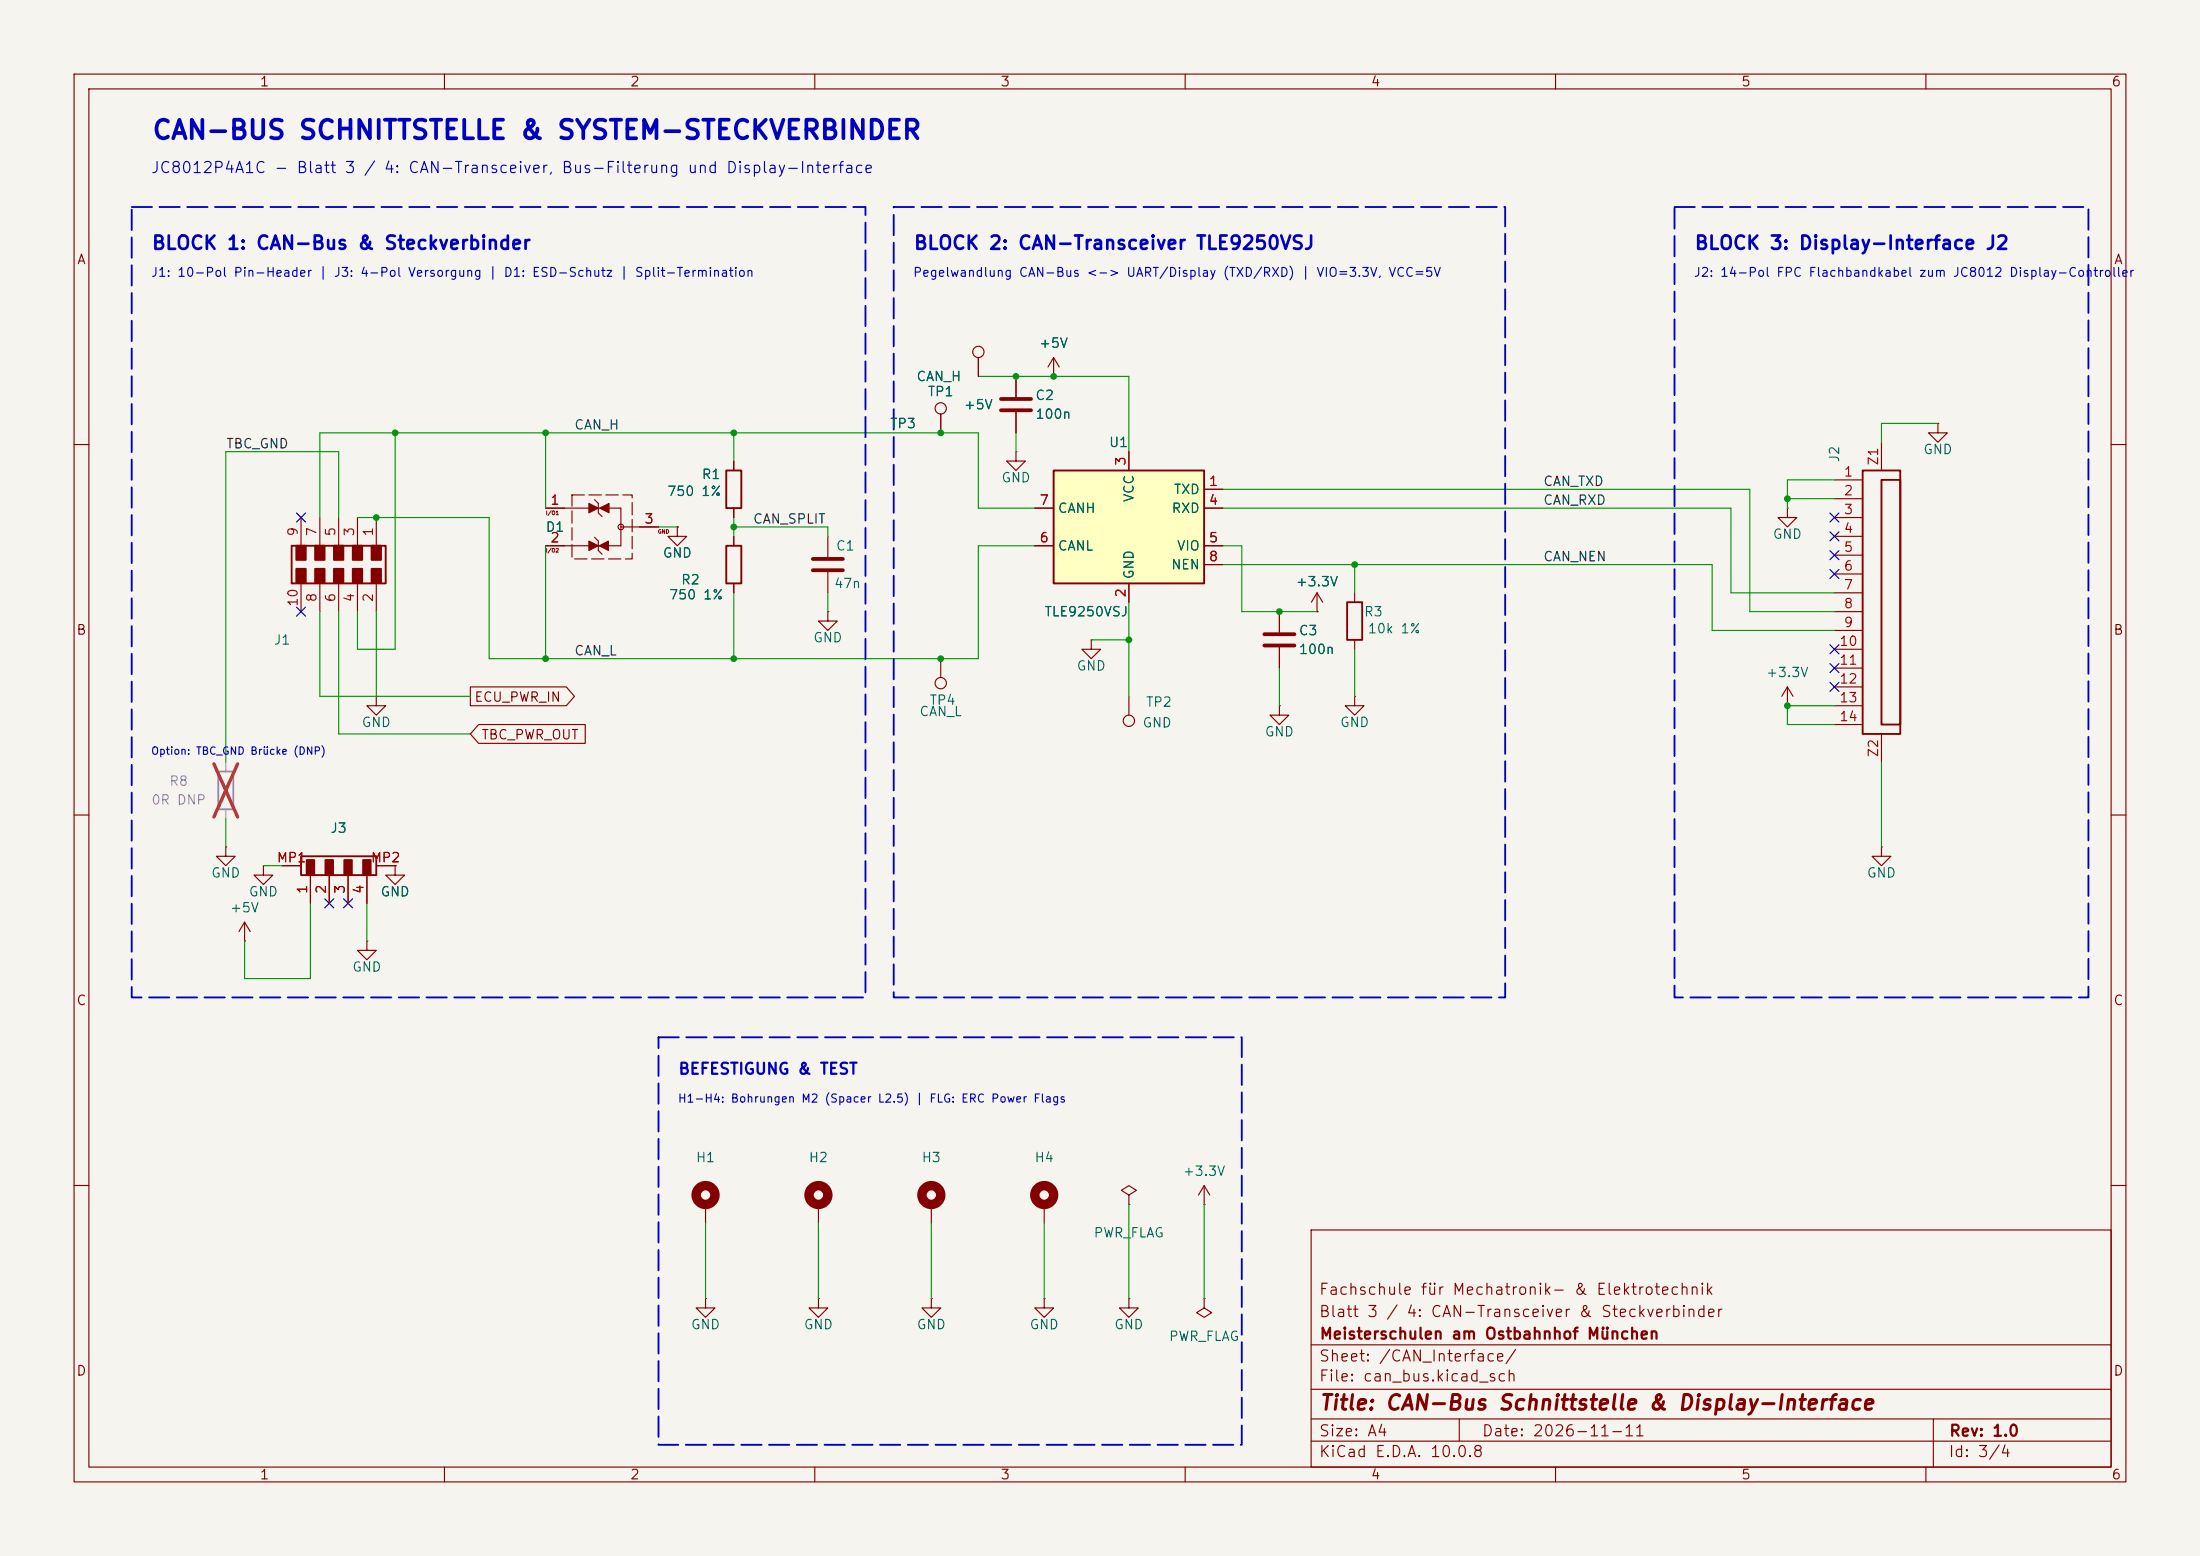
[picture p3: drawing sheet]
<svg xmlns="http://www.w3.org/2000/svg" width="297mm" height="210mm" viewBox="0 0 297 210" stroke-linecap="round" stroke-linejoin="round" font-family="sans-serif">
<path d="M0 0h297v210h-297z" fill="#f5f4ef" stroke="#f5f4ef" stroke-width=".14"/>
<g fill="none" stroke="#840000" stroke-width=".15">
<path d="M10 10h277v190h-277zM12 12h273v186h-273zM60 10v2M110 10v2M160 10v2M210 10v2M260 10v2M254 59.7v3.8M261.6 57.2v1.2h1.3l-1.3 1.3-1.3-1.3h1.3M261.6 57.2h.1M10 60h2M40.6 69.9v3.8"/>
<path d="M40.6 78.7v3.9M43.2 69.9v3.8M43.2 78.7v3.9M45.7 69.9v3.8M45.7 78.7v3.9M48.3 69.9v3.8M48.3 78.7v3.9M50.8 69.9v3.8M50.8 78.7v3.9M73.7 68.6h10.1v5.1h-10.1M80.3 67.4l.5 .5v1.3l.5 .5M80.3 72.5l.5 .5v1.3l.5 .5"/>
<path d="M83.8 71.1h5.1M99.1 72.4v1.3M99.1 78.7v1.3M111.8 72.4v2.8M111.8 77.2v2.8M241.3 68.6v1.3h1.3l-1.3 1.2-1.3-1.2h1.3M241.3 68.6h.1M247.6 64.8h3.9M247.6 67.3h3.9M247.6 69.9h3.9M247.6 72.4h3.9M247.6 74.9h3.9"/>
<path d="M247.6 77.5h3.9M285 60h2M50.8 94v1.3h1.3l-1.3 1.2-1.3-1.2h1.3M50.8 94h.1M152.4 94v2.5M172.7 82.6v2.7M172.7 87.4v2.8M177.8 82.6h.1M177.8 80l-.8 1.3M177.8 80l.8 1.3M177.8 80v2.6M241.3 95.3h.1"/>
<path d="M241.3 92.7l-.8 1.3M241.3 92.7l.8 1.3M241.3 92.7v2.6M247.6 80h3.9M247.6 82.6h3.9M247.6 85.1h3.9M247.6 87.6h3.9M247.6 90.2h3.9M247.6 92.7h3.9M247.6 95.3h3.9M247.6 97.8h3.9M254 99.1v3.8"/>
<path d="M10 110h2M35.6 116.8v1.3h1.2l-1.2 1.3-1.3-1.3h1.3M35.6 116.8h.1M53.3 116.8v1.3h1.3l-1.3 1.3-1.2-1.3h1.2M53.3 116.8h.1M254 114.3v1.3h1.3l-1.3 1.2-1.3-1.2h1.3M254 114.3h.1M285 110h2M33 127h.1M33 124.5l-.7 1.2M33 124.5l.8 1.2M33 124.5v2.5"/>
<path d="M49.5 127v1.3h1.3l-1.3 1.2-1.2-1.2h1.2M49.5 127h.1M10 160h2M95.2 175.3v1.2h1.3l-1.3 1.3-1.2-1.3h1.2M95.2 175.3h.1M95.2 162.6v2.5M110.5 175.3v1.2h1.3l-1.3 1.3-1.3-1.3h1.3M110.5 175.3h.1M110.5 162.6v2.5M125.7 175.3v1.2h1.3l-1.3 1.3-1.2-1.3h1.2M125.7 175.3h.1M125.7 162.6v2.5"/>
<path d="M141 175.3v1.2h1.2l-1.2 1.3-1.3-1.3h1.3M141 175.3h.1M141 162.6v2.5M152.4 175.3v1.2h1.3l-1.3 1.3-1.3-1.3h1.3M152.4 175.3h.1M152.4 161.3l1-.6-1-.7-1 .7 1 .6v1.3M152.4 162.6h.1M162.6 162.6h.1M162.6 175.3v1.2l1 .7-1 .6-1.1-.6 1.1-.7M162.6 175.3h.1M162.6 160l-.8 1.3M162.6 160l.7 1.3"/>
<path d="M162.6 160v2.6M177 166h108v32h-108zM285 160h2M60 198v2M110 198v2M160 198v2M177 194.5h108M177 191.5h108M177 187.5h108M177 181.5h108M197 191.5v3M210 198v2"/>
<path d="M260 198v2M261 191.5v6.5"/>
<circle cx="83.8" cy="71.1" r=".38"/>
<circle cx="152.4" cy="97.3" r=".76"/>
</g>
<path d="M39.4 73.7h12.7v5h-12.7zM98 73.7h2.1v5h-2.1zM251.5 63.5h5v35.6h-5zM254 64.8h2.5v33h-2.5z" fill="none" stroke="#840000" stroke-width=".25"/>
<g fill="#840000" stroke="#840000" stroke-width=".25">
<path d="M40 76.8h1.3v1.9h-1.3z"/>
<path d="M40 73.7h1.3v1.9h-1.3z"/>
<path d="M42.5 76.8h1.3v1.9h-1.3z"/>
<path d="M42.5 73.7h1.3v1.9h-1.3z"/>
<path d="M45.1 76.8h1.3v1.9h-1.3z"/>
<path d="M45.1 73.7h1.3v1.9h-1.3z"/>
<path d="M47.6 76.8h1.3v1.9h-1.3z"/>
<path d="M47.6 73.7h1.3v1.9h-1.3z"/>
<path d="M50.2 76.8h1.2v1.9h-1.2z"/>
<path d="M50.2 73.7h1.2v1.9h-1.2z"/>
</g>
<g fill="none" stroke="#840000" stroke-width="1.3">
<circle cx="95.2" cy="161.3" r="1.27"/>
<circle cx="110.5" cy="161.3" r="1.27"/>
<circle cx="125.7" cy="161.3" r="1.27"/>
<circle cx="141" cy="161.3" r="1.27"/>
</g>
<path d="M29.5 104.1h2v5.1h-2z" fill="none" stroke="#9c9b98" stroke-width=".25"/>
<path d="M30.5 102.9v1.2M30.5 109.2v1.3" fill="none" stroke="#9c9b98" stroke-width=".15"/>
<path d="M28.9 103.1l3.2 7.2M32.1 103.1l-3.2 7.2" fill="none" stroke="#e12e31" stroke-width=".46"/>
<path d="M109.7 75.4h4.1M109.7 77h4.1M170.7 85.6h4.1M170.7 87.1h4.1" fill="none" stroke="#840000" stroke-width=".51"/>
<path d="M77.2 66.8h8.1v8.6h-8.1z" fill="none" stroke="#840000" stroke-width=".15" stroke-dasharray="1.7 .6"/>
<g fill="#840000" stroke="#840000" stroke-width=".15">
<path d="M79.5 67.9l1.3 .7-1.3 .6z"/>
<path d="M79.5 73l1.3 .7-1.3 .6z"/>
<path d="M80.9 73.7l1.2-.7v1.3z"/>
<path d="M81 68.6l1.2-.7v1.3z"/>
</g>
<path d="M142.2 63.5h20.4v15.2h-20.4z" fill="#ffffc2"/>
<path d="M98 63.5h2.1v5.1h-2.1zM142.2 63.5h20.4v15.2h-20.4zM181.9 81.3h2v5.1h-2zM40.6 115.6h10.2v2.5h-10.2z" fill="none" stroke="#840000" stroke-width=".25"/>
<g fill="none" stroke="#840000" stroke-width=".15">
<path d="M127 55.9v2.5M132.1 48.3v2.5M137.2 50.8v2.8M137.2 55.6v2.8M142.2 50.8h.1M142.2 48.3l-.7 1.2M142.2 48.3l.8 1.2M142.2 48.3v2.5M73.7 68.6h2.5M73.7 73.7h2.5M86.4 71.1h2.5M91.4 71.1v1.3h1.3l-1.3 1.3-1.2-1.3h1.2"/>
<path d="M91.4 71.1h.1M99.1 62.2v1.3M99.1 68.6v1.3M99.1 72.4v1.3M99.1 78.7v1.3M137.2 61v1.2h1.2l-1.2 1.3-1.3-1.3h1.3M137.2 61h.1M139.7 68.6h2.5M139.7 73.7h2.5M152.4 61v2.5M152.4 78.7v2.6M162.6 66h2.5"/>
<path d="M162.6 68.6h2.5M162.6 73.7h2.5M162.6 76.2h2.5M63.5 92.7h12.9l1.2 1.3-1.2 1.3h-12.9zM64.6 97.8h14.4v2.5h-14.4l-1.1-1.2zM111.8 82.6v1.2h1.2l-1.2 1.3-1.3-1.3h1.3M111.8 82.6h.1M127 88.9v2.5M147.3 86.4v1.2h1.3l-1.3 1.3-1.3-1.3h1.3M147.3 86.4h.1M172.7 95.3v1.2h1.3l-1.3 1.3-1.3-1.3h1.3M172.7 95.3h.1"/>
<path d="M172.7 82.6v2.7M172.7 87.4v2.8M177.8 82.6h.1M182.9 94v1.3h1.2l-1.2 1.2-1.3-1.2h1.3M182.9 94h.1M182.9 80v1.3M182.9 86.4v1.2M30.5 114.3v1.3h1.2l-1.2 1.2-1.3-1.2h1.3M30.5 114.3h.1M38.1 116.8h2.5M41.9 118.1v3.8M44.4 118.1v3.8"/>
<path d="M47 118.1v3.8M49.5 118.1v3.8M50.8 116.8h2.5M53.3 116.8h.1"/>
<circle cx="127" cy="55.1" r=".76"/>
<circle cx="132.1" cy="47.5" r=".76"/>
<circle cx="127" cy="92.2" r=".76"/>
</g>
<g fill="#840000" stroke="#840000" stroke-width=".25">
<path d="M41.4 116.1h1v2h-1z"/>
<path d="M43.9 116.1h1.1v2h-1.1z"/>
<path d="M46.5 116.1h1v2h-1z"/>
<path d="M49 116.1h1v2h-1z"/>
</g>
<path d="M135.1 53.8h4.1M135.1 55.4h4.1" fill="none" stroke="#840000" stroke-width=".51"/>
<g fill="none" stroke="#009600" stroke-width=".15">
<path d="M53.3 58.4v29.2h-5v-5M73.7 58.4v10.2M99.1 58.4v3.8M132.1 50.8h20.3v10.2M137.2 58.4v2.6M261.6 57.2h-7.6v2.5M45.7 69.9v-8.9h-15.2v41.9M48.3 69.9h17.7v19h66.1v-15.2h7.6M73.7 73.7v15.2M88.9 71.1h2.5M99.1 69.9v2.5M99.1 71.1h12.7v1.3"/>
<path d="M139.7 68.6h-7.6v-10.2h-88.9v11.5M165.1 68.6h68.6v11.4h13.9M165.1 73.7h2.5v8.9h10.2M165.1 76.2h66v8.9h16.5M165.1 66h71.1v16.6h11.4M182.9 76.2v3.8M241.3 67.3h6.3M247.6 64.8h-6.3v3.8M43.2 82.6v11.4h20.3M45.7 82.6v16.5h17.8M50.8 82.6v11.4M99.1 80v8.9"/>
<path d="M111.8 80v2.6M147.3 86.4h5.1M152.4 81.3v12.7M172.7 90.2v5.1M182.9 87.6v6.4M247.6 95.3h-6.3v2.5h6.3M30.5 110.5v3.8M35.6 116.8h2.5M254 102.9v11.4M41.9 121.9v10.2h-8.9v-5.1M49.5 121.9v5.1M95.2 165.1v10.2"/>
<path d="M110.5 165.1v10.2M125.7 165.1v10.2M141 165.1v10.2M152.4 162.6v12.7M162.6 162.6v12.7"/>
</g>
<g fill="none" stroke="#000084" stroke-width=".15">
<path d="M40 69.2l1.2 1.3M41.2 69.2l-1.2 1.3M247 71.8l1.3 1.2M247 69.2l1.3 1.3M247 74.3l1.3 1.2M247 76.9l1.3 1.2M248.3 71.8l-1.3 1.2M248.3 69.2l-1.3 1.3M248.3 74.3l-1.3 1.2M248.3 76.9l-1.3 1.2M40 81.9l1.2 1.3M41.2 81.9l-1.2 1.3"/>
<path d="M247 87l1.3 1.2M247 89.6l1.3 1.2M247 92.1l1.3 1.2M248.3 87l-1.3 1.2M248.3 89.6l-1.3 1.2M248.3 92.1l-1.3 1.2M43.8 121.3l1.3 1.2M45.1 121.3l-1.3 1.2M46.4 121.3l1.2 1.2M47.6 121.3l-1.2 1.2"/>
</g>
<path d="M17.8 27.9h99v106.7h-99zM120.6 27.9h82.6v106.7h-82.6zM226.1 27.9h55.8v106.7h-55.8zM88.9 140h78.7v55h-78.7z" fill="none" stroke="#0000c2" stroke-width=".25" stroke-dasharray="2.7 1"/>
<g fill="#009600">
<circle cx="127" cy="88.9" r=".46"/>
<circle cx="99.1" cy="88.9" r=".46"/>
<circle cx="172.7" cy="82.6" r=".46"/>
<circle cx="152.4" cy="86.4" r=".46"/>
<circle cx="182.9" cy="76.2" r=".46"/>
<circle cx="73.7" cy="88.9" r=".46"/>
<circle cx="137.2" cy="50.8" r=".46"/>
<circle cx="127" cy="58.4" r=".46"/>
<circle cx="142.2" cy="50.8" r=".46"/>
<circle cx="73.7" cy="58.4" r=".46"/>
<circle cx="53.3" cy="58.4" r=".46"/>
<circle cx="99.1" cy="58.4" r=".46"/>
<circle cx="99.1" cy="71.1" r=".46"/>
<circle cx="241.3" cy="67.3" r=".46"/>
<circle cx="241.3" cy="95.3" r=".46"/>
<circle cx="50.8" cy="69.9" r=".46"/>
</g>
<text font-size="2.5" fill="#0000c2" x="20.4" y="19.4">CAN-BUS SCHNITTSTELLE &amp; SYSTEM-STECKVERBINDER</text>
<text font-size="2" fill="#840000" x="178" y="190.8">Title: CAN-Bus Schnittstelle &amp; Display-Interface</text>
<g font-size="1.8" fill="#0000c2">
<text x="20.4" y="34.1">BLOCK 1: CAN-Bus &amp; Steckverbinder</text>
<text x="123.2" y="34.1">BLOCK 2: CAN-Transceiver TLE9250VSJ</text>
<text x="228.7" y="34.1">BLOCK 3: Display-Interface J2</text>
</g>
<g font-size="1.5" fill="#0000c2">
<text x="20.3" y="23.7">JC8012P4A1C - Blatt 3 / 4: CAN-Transceiver, Bus-Filterung und Display-Interface</text>
<text x="91.5" y="145.4">BEFESTIGUNG &amp; TEST</text>
</g>
<g font-size="1.5" fill="#840000">
<text x="178" y="178.1">Blatt 3 / 4: CAN-Transceiver &amp; Steckverbinder</text>
<text x="178" y="175.1">Fachschule für Mechatronik- &amp; Elektrotechnik</text>
<text x="178" y="184.1">Sheet: /CAN_Interface/</text>
<text x="178" y="181.1">Meisterschulen am Ostbahnhof München</text>
<text x="178" y="186.8">File: can_bus.kicad_sch</text>
<text x="178" y="197">KiCad E.D.A. 10.0.8</text>
<text x="178" y="194.2">Size: A4</text>
<text x="200" y="194.2">Date: 2026-11-11</text>
<text x="263" y="197">Id: 3/4</text>
<text x="263" y="194.2">Rev: 1.0</text>
</g>
<g font-size="1.3" fill="#840000">
<text x="35" y="12">1</text>
<text x="85" y="12">2</text>
<text x="135" y="12">3</text>
<text x="185" y="12">4</text>
<text x="235" y="12">5</text>
<text x="285" y="12">6</text>
<text x="10.3" y="36">A</text>
<text x="285.3" y="36">A</text>
<text x="10.2" y="86">B</text>
<text x="285.2" y="86">B</text>
<text x="63.9" y="95">ECU_PWR_IN</text>
<text x="64.9" y="100.1">TBC_PWR_OUT</text>
<text x="10.2" y="136">C</text>
<text x="285.2" y="136">C</text>
<text x="10.2" y="186">D</text>
<text x="285.2" y="186">D</text>
<text x="35" y="200">1</text>
<text x="85" y="200">2</text>
<text x="135" y="200">3</text>
<text x="185" y="200">4</text>
<text x="235" y="200">5</text>
<text x="285" y="200">6</text>
</g>
<g font-size="1.3" fill="#006464">
<text x="140.2" y="47.3">+5V</text>
<text x="123.6" y="51.8">CAN_H</text>
<text x="125.1" y="53.8">TP1</text>
<text x="120.1" y="58.1">TP3</text>
<text x="130" y="55.6">+5V</text>
<text x="139.7" y="54.3">C2</text>
<text x="139.7" y="56.8">100n</text>
<text x="94.6" y="65">R1</text>
<text x="135.1" y="65.4">GND</text>
<text x="149.6" y="60.7">U1</text>
<text x="248.6" y="62.5" transform="rotate(-90 248.6 62.5)">J2</text>
<text x="259.6" y="61.6">GND</text>
<text x="90" y="67.3">750 1%</text>
<text x="142.7" y="69.5">CANH</text>
<text x="153.4" y="67.9" transform="rotate(-90 153.4 67.9)">VCC</text>
<text x="158.1" y="69.5">RXD</text>
<text x="158.4" y="67">TXD</text>
<text x="73.6" y="72.1">D1</text>
<text x="89.4" y="75.6">GND</text>
<text x="112.8" y="74.6">C1</text>
<text x="142.7" y="74.6">CANL</text>
<text x="158" y="77.2">NEN</text>
<text x="158.8" y="74.6">VIO</text>
<text x="239.2" y="73">GND</text>
<text x="90.2" y="81.2">750 1%</text>
<text x="91.9" y="79.2">R2</text>
<text x="112.5" y="79.7">47n</text>
<text x="140.9" y="83.5">TLE9250VSJ</text>
<text x="153.4" y="78.3" transform="rotate(-90 153.4 78.3)">GND</text>
<text x="174.8" y="79.5">+3.3V</text>
<text x="184.1" y="83.5">R3</text>
<text x="36.9" y="87.3">J1</text>
<text x="109.7" y="87">GND</text>
<text x="175.2" y="86.1">C3</text>
<text x="175.2" y="88.6">100n</text>
<text x="184.5" y="85.8">10k 1%</text>
<text x="125.4" y="95.5">TP4</text>
<text x="145.3" y="90.8">GND</text>
<text x="154.6" y="95.7">TP2</text>
<text x="238.3" y="91.7">+3.3V</text>
<text x="48.7" y="98.4">GND</text>
<text x="124" y="97">CAN_L</text>
<text x="154.1" y="98.5">GND</text>
<text x="170.7" y="99.7">GND</text>
<text x="180.8" y="98.4">GND</text>
<text x="44.5" y="112.7">J3</text>
<text x="28.4" y="118.8">GND</text>
<text x="251.9" y="118.8">GND</text>
<text x="31" y="123.5">+5V</text>
<text x="33.5" y="121.3">GND</text>
<text x="51.3" y="121.3">GND</text>
<text x="47.5" y="131.5">GND</text>
<text x="93.9" y="157.2">H1</text>
<text x="109.1" y="157.2">H2</text>
<text x="124.3" y="157.2">H3</text>
<text x="139.6" y="157.2">H4</text>
<text x="159.6" y="159">+3.3V</text>
<text x="147.6" y="167.3">PWR_FLAG</text>
<text x="93.2" y="179.7">GND</text>
<text x="108.4" y="179.7">GND</text>
<text x="123.7" y="179.7">GND</text>
<text x="138.9" y="179.7">GND</text>
<text x="150.3" y="179.7">GND</text>
<text x="157.7" y="181.3">PWR_FLAG</text>
</g>
<g font-size="1.3" fill="#0f0f0f">
<text x="77.4" y="58.3">CAN_H</text>
<text x="30.5" y="60.8">TBC_GND</text>
<text x="208.3" y="65.9">CAN_TXD</text>
<text x="101.6" y="71">CAN_SPLIT</text>
<text x="208.3" y="68.5">CAN_RXD</text>
<text x="208.3" y="76.1">CAN_NEN</text>
<text x="77.4" y="88.8">CAN_L</text>
</g>
<g font-size="1.3" fill="#a90000">
<text x="152.3" y="63" transform="rotate(-90 152.3 63)">3</text>
<text x="163.1" y="65.9">1</text>
<text x="248.8" y="64.6">1</text>
<text x="253.9" y="62.9" transform="rotate(-90 253.9 62.9)">Z1</text>
<text x="74.2" y="68.4">1</text>
<text x="86.9" y="71">3</text>
<text x="140.2" y="68.4">7</text>
<text x="163.1" y="68.4">4</text>
<text x="248.8" y="67.2">2</text>
<text x="248.8" y="69.7">3</text>
<text x="40.5" y="72.5" transform="rotate(-90 40.5 72.5)">9</text>
<text x="43" y="72.5" transform="rotate(-90 43 72.5)">7</text>
<text x="45.6" y="72.5" transform="rotate(-90 45.6 72.5)">5</text>
<text x="48.1" y="72.5" transform="rotate(-90 48.1 72.5)">3</text>
<text x="50.7" y="72.5" transform="rotate(-90 50.7 72.5)">1</text>
<text x="74.2" y="73.5">2</text>
<text x="140.2" y="73.5">6</text>
<text x="163.1" y="73.5">5</text>
<text x="163.1" y="76.1">8</text>
<text x="248.8" y="72.3">4</text>
<text x="248.8" y="74.8">5</text>
<text x="248.8" y="77.3">6</text>
<text x="40.5" y="82" transform="rotate(-90 40.5 82)">10</text>
<text x="43" y="81.4" transform="rotate(-90 43 81.4)">8</text>
<text x="45.6" y="81.4" transform="rotate(-90 45.6 81.4)">6</text>
<text x="48.1" y="81.4" transform="rotate(-90 48.1 81.4)">4</text>
<text x="50.7" y="81.4" transform="rotate(-90 50.7 81.4)">2</text>
<text x="152.3" y="80.7" transform="rotate(-90 152.3 80.7)">2</text>
<text x="248.8" y="79.9">7</text>
<text x="248.8" y="82.4">8</text>
<text x="248.2" y="87.5">10</text>
<text x="248.8" y="85">9</text>
<text x="248.2" y="90">11</text>
<text x="248.2" y="92.6">12</text>
<text x="248.2" y="95.1">13</text>
<text x="248.2" y="97.7">14</text>
<text x="253.9" y="102.3" transform="rotate(-90 253.9 102.3)">Z2</text>
<text x="37.3" y="116.7">MP1</text>
<text x="50" y="116.7">MP2</text>
<text x="41.8" y="120.7" transform="rotate(-90 41.8 120.7)">1</text>
<text x="44.3" y="120.7" transform="rotate(-90 44.3 120.7)">2</text>
<text x="46.9" y="120.7" transform="rotate(-90 46.9 120.7)">3</text>
<text x="49.4" y="120.7" transform="rotate(-90 49.4 120.7)">4</text>
</g>
<g font-size="1.3" fill="#939391">
<text x="22.8" y="106.4">R8</text>
<text x="20.3" y="108.9">0R DNP</text>
</g>
<g font-size="1.2" fill="#0000c2">
<text x="20.3" y="37.7">J1: 10-Pol Pin-Header | J3: 4-Pol Versorgung | D1: ESD-Schutz | Split-Termination</text>
<text x="123.2" y="37.7">Pegelwandlung CAN-Bus &lt;-&gt; UART/Display (TXD/RXD) | VIO=3.3V, VCC=5V</text>
<text x="228.6" y="37.7">J2: 14-Pol FPC Flachbandkabel zum JC8012 Display-Controller</text>
</g>
<text font-size="1.1" fill="#0000c2" x="91.4" y="149.1">H1-H4: Bohrungen M2 (Spacer L2.5) | FLG: ERC Power Flags</text>
<text font-size="1" fill="#0000c2" x="20.3" y="102.1">Option: TBC_GND Brücke (DNP)</text>
<g font-size=".5" fill="#840000">
<text x="73.6" y="69.6">I/O1</text>
<text x="73.6" y="74.7">I/O2</text>
<text x="88.8" y="72.1">GND</text>
</g>
</svg>
